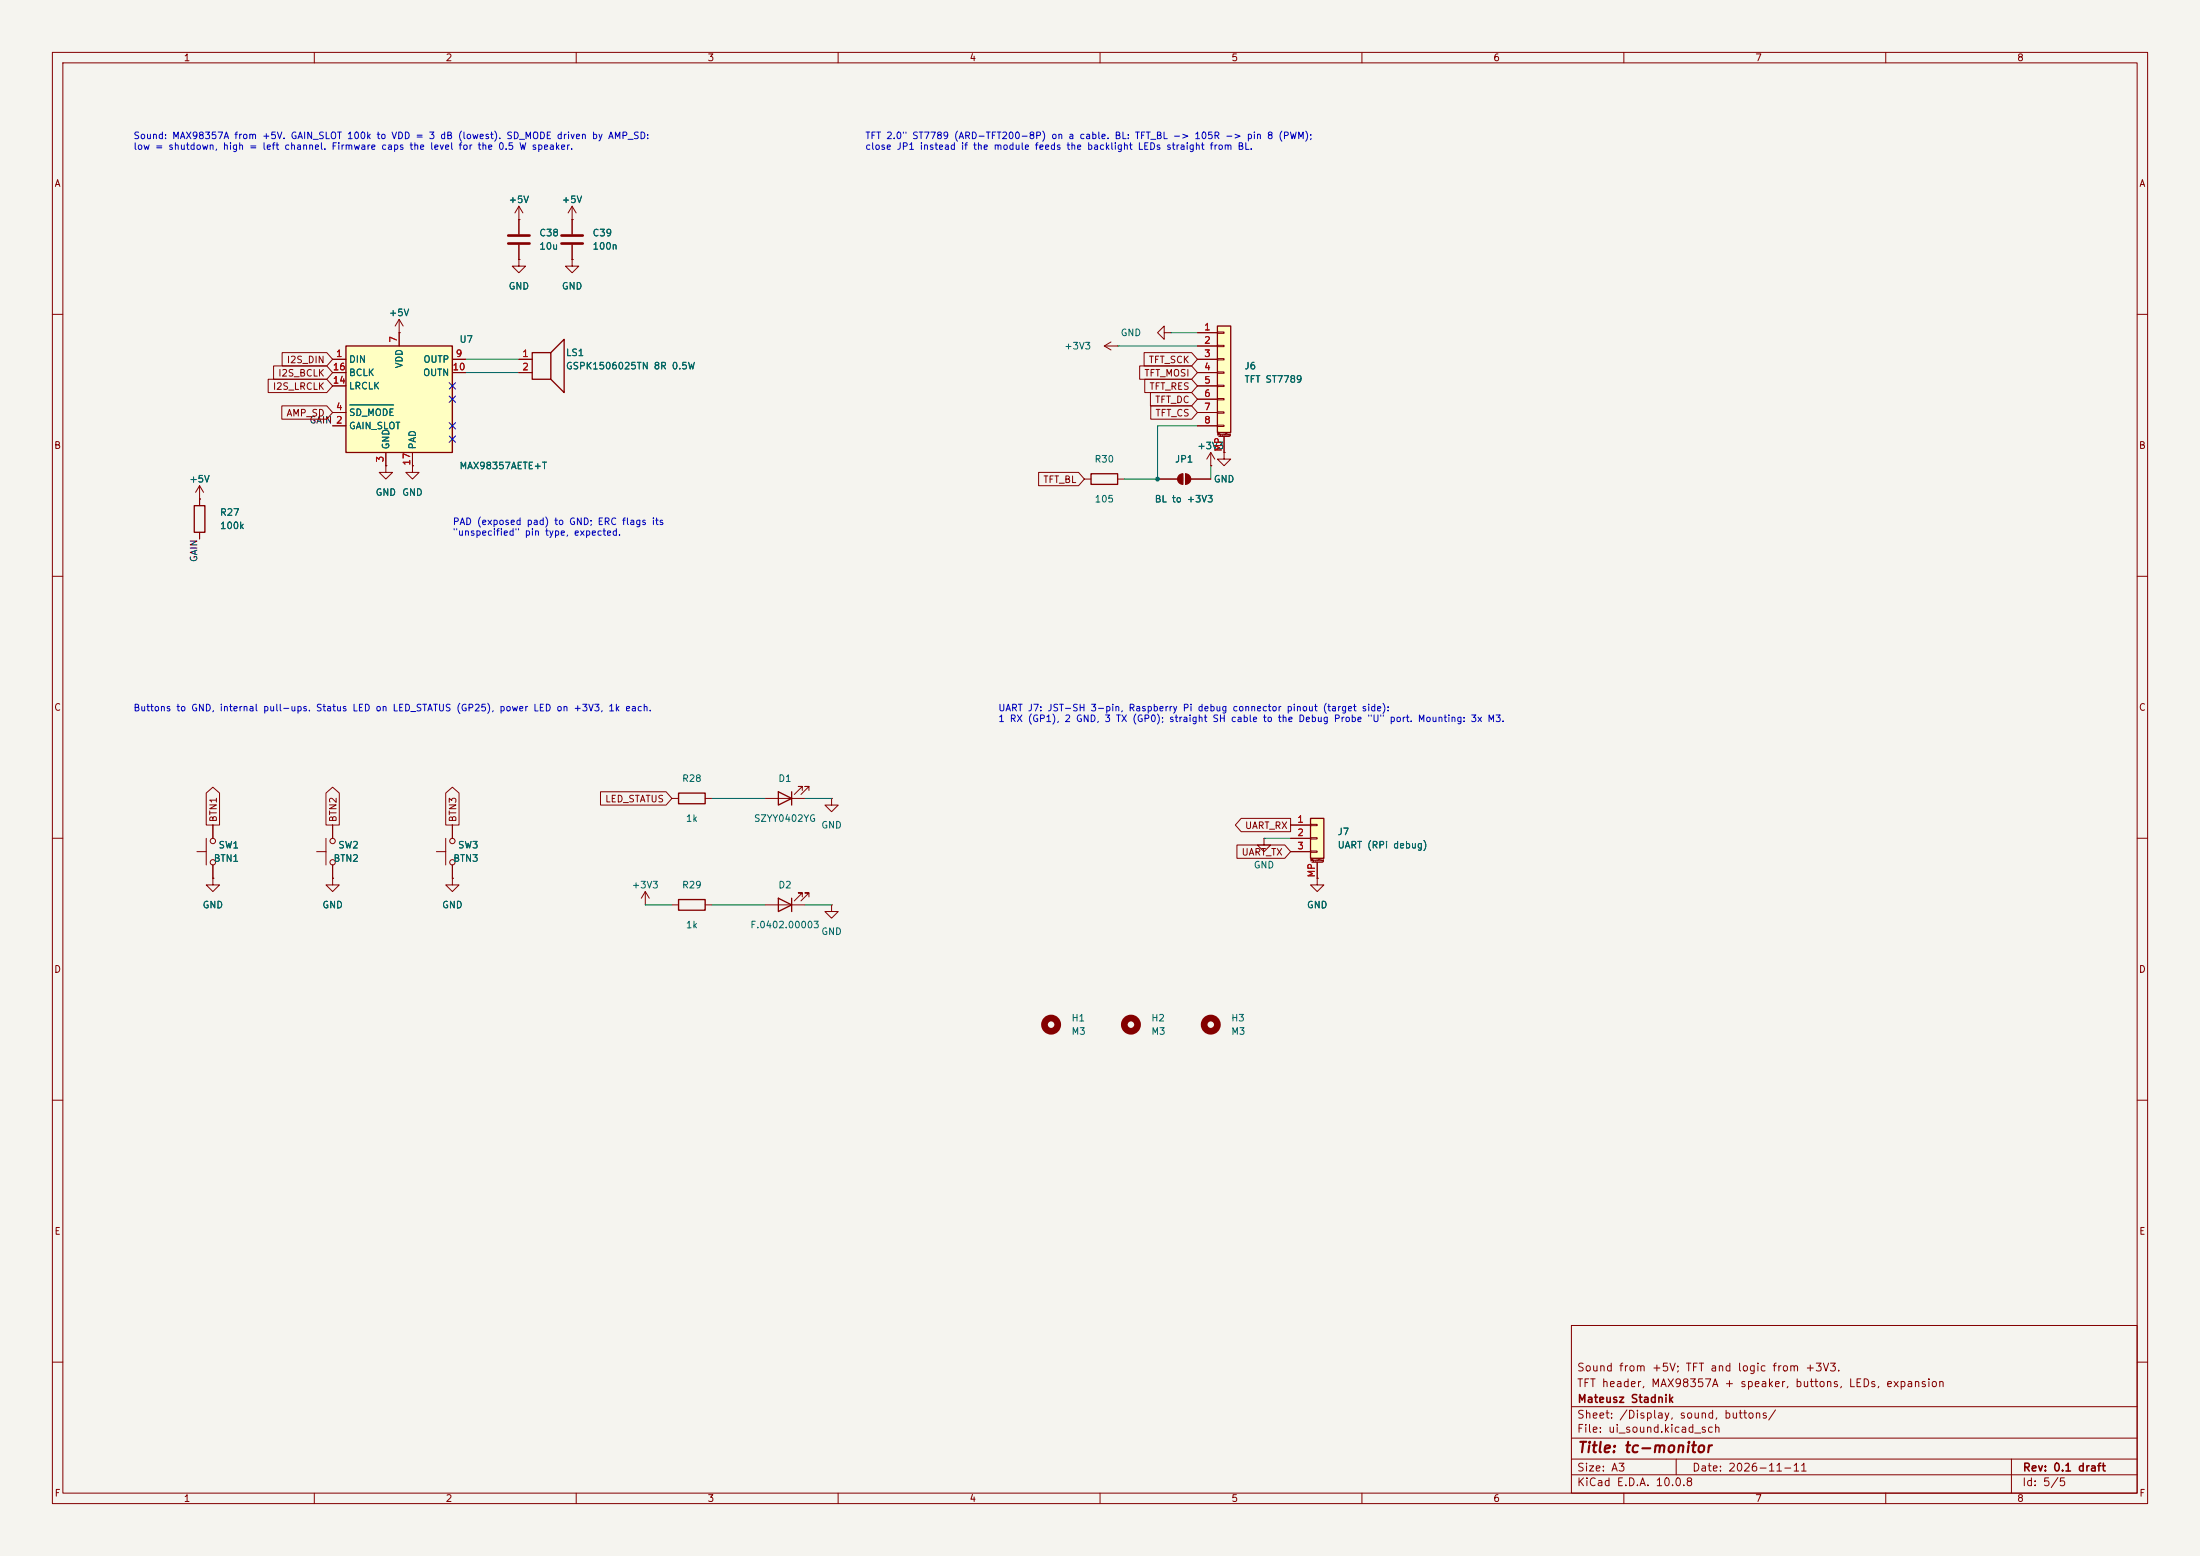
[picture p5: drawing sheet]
<svg xmlns="http://www.w3.org/2000/svg" width="420mm" height="297mm" viewBox="0 0 420 297" stroke-linecap="round" stroke-linejoin="round" font-family="sans-serif">
<path d="M0 0h420v297h-420z" fill="#f5f4ef" stroke="#f5f4ef" stroke-width=".19"/>
<g fill="none" stroke="#840000" stroke-width=".19">
<path d="M10 10h400v277h-400zM12 12h396v273h-396zM60 10v2M110 10v2M160 10v2M210 10v2M260 10v2M310 10v2M360 10v2M10 60h2M76.2 63.5h.1M76.2 61l-.8 1.2"/>
<path d="M76.2 61l.8 1.2M76.2 61v2.5M210.8 66l1.3 .8M210.8 66h2.6M212.1 65.3l-1.3 .7M213.4 66h.1M222.2 63.5v-1.3l-1.2 1.3 1.2 1.3v-1.3h1.3M223.5 63.5h.1M408 60h2M207 91.4h1.3M213.4 91.4h1.2M221 91.4h3.8"/>
<path d="M225.8 90.4v2.1M226.3 90.4v2.1M227.3 91.4h3.8M231.1 88.9h.1M231.1 86.4l-.7 1.2M231.1 86.4l.8 1.2M231.1 86.4v2.5M233.7 86.4v1.2h1.2l-1.2 1.3-1.3-1.3h1.3M233.7 86.4h.1M10 110h2M408 110h2M10 160h2"/>
<path d="M40.6 157.5v2.5M63.5 157.5v2.5M86.4 157.5v2.5M128.3 152.4h1.2M134.6 152.4h1.3M146 152.4h7.7M153.2 150.9v-.8h-.8h.8l-1.6 1.5M154.4 150.9v-.8h-.7h.7l-1.5 1.5M158.7 152.4v1.3h1.3l-1.3 1.2-1.2-1.2h1.2M158.7 152.4h.1M408 160h2M37.6 162.6h1.8"/>
<path d="M39.4 160v5.1M40.6 167.6v1.3h1.3l-1.3 1.3-1.2-1.3h1.2M40.6 167.6h.1M40.6 165.1v2.5M60.5 162.6h1.7M62.2 160v5.1M63.5 167.6v1.3h1.3l-1.3 1.3-1.3-1.3h1.3M63.5 167.6h.1M63.5 165.1v2.5M83.3 162.6h1.8M85.1 160v5.1M86.4 167.6v1.3h1.2l-1.2 1.3-1.3-1.3h1.3"/>
<path d="M86.4 167.6h.1M86.4 165.1v2.5M123.2 172.7h.1M123.2 170.2l-.8 1.3M123.2 170.2l.8 1.3M123.2 170.2v2.5M128.3 172.7h1.2M134.6 172.7h1.3M10 210h2M408 210h2M300 253h108v32h-108zM10 260h2"/>
<path d="M300 278.5h108M300 274.5h108M300 268.5h108M320 278.5v3M384 278.5v6.5M408 260h2M60 285v2M110 285v2M160 285v2M210 285v2M260 285v2M300 281.5h108"/>
<path d="M310 285v2M360 285v2"/>
<circle cx="40.6" cy="164.6" r=".51"/>
<circle cx="40.6" cy="160.5" r=".51"/>
<circle cx="63.5" cy="164.6" r=".51"/>
<circle cx="63.5" cy="160.5" r=".51"/>
<circle cx="86.4" cy="164.6" r=".51"/>
<circle cx="86.4" cy="160.5" r=".51"/>
</g>
<path d="M208.3 90.4h5.1v2.1h-5.1zM129.5 151.4h5.1v2h-5.1zM148.6 151.1l2.5 1.3-2.5 1.3zM151.1 151.1v2.6M129.5 171.7h5.1v2h-5.1z" fill="none" stroke="#840000" stroke-width=".25"/>
<g fill="#840000" stroke="#840000" stroke-width=".19">
<path d="M225.1 90.7l.7-.3v2.1a1.02 1.02 0 0 1-.9-.7 1.02 1.02 0 0 1 .2-1.1z"/>
<path d="M226.3 90.4a1.02 1.02 0 0 1 1 1 1.02 1.02 0 0 1-1 1.1z"/>
</g>
<path d="M232.4 62.2h2.5v20.4h-2.5z" fill="#ffffc2"/>
<path d="M232.4 62.2h2.5v20.4h-2.5z" fill="none" stroke="#840000" stroke-width=".25"/>
<g fill="none" stroke="#840000" stroke-width=".19">
<path d="M228.6 63.5h3.8M228.6 66h3.8M228.6 68.6h3.8M228.6 71.1h3.8M228.6 73.7h3.8M228.6 76.2h3.8M228.6 78.7h3.8M232.4 63.4h1.3v.2h-1.3zM232.4 65.9h1.3v.3h-1.3zM232.4 68.5h1.3v.2h-1.3zM232.4 71h1.3v.2h-1.3zM232.4 73.5h1.3v.3h-1.3z"/>
<path d="M232.4 76.1h1.3v.2h-1.3zM232.4 78.6h1.3v.3h-1.3zM228.6 81.3h3.8M232.4 81.2h1.3v.2h-1.3zM232.7 83.3h2M233.7 83.3v3.1"/>
</g>
<path d="M250.2 156.2h2.5v7.6h-2.5z" fill="#ffffc2"/>
<path d="M250.2 156.2h2.5v7.6h-2.5z" fill="none" stroke="#840000" stroke-width=".25"/>
<g fill="none" stroke="#840000" stroke-width=".19">
<path d="M109.2 41.9v2.8M109.2 46.7v2.8M246.4 157.5h3.8M250.2 157.4h1.3v.2h-1.3zM250.2 159.9h1.3v.2h-1.3zM241.3 160v1.3h1.3l-1.3 1.3-1.3-1.3h1.3M241.3 160h.1M246.4 160h3.8M246.4 162.6h3.8M250.2 162.4h1.3v.3h-1.3zM250.4 164.6h2.1M251.5 167.6v1.3h1.2l-1.2 1.3-1.3-1.3h1.3"/>
<path d="M251.5 167.6h.1M251.5 164.6v3"/>
</g>
<g fill="none" stroke="#840000" stroke-width="1.3">
<circle cx="200.7" cy="195.6" r="1.27"/>
<circle cx="215.9" cy="195.6" r="1.27"/>
<circle cx="231.1" cy="195.6" r="1.27"/>
</g>
<path d="M107.2 45h4.1M107.2 46.5h4.1" fill="none" stroke="#840000" stroke-width=".51"/>
<path d="M66 66h20.4v20.4h-20.4z" fill="#ffffc2"/>
<path d="M66 66h20.4v20.4h-20.4zM101.6 67.3h3.6v5.1h-3.6zM105.2 67.3l2.5-2.5v10.1l-2.5-2.5M37.1 96.5h2v5.1h-2zM148.6 171.5l2.5 1.2-2.5 1.3zM151.1 171.5v2.5" fill="none" stroke="#840000" stroke-width=".25"/>
<g fill="none" stroke="#840000" stroke-width=".19">
<path d="M99.1 39.4l-.8 1.2M99.1 39.4l.7 1.2M99.1 39.4v5.3M109.2 39.4l-.7 1.2M109.2 39.4l.8 1.2M109.2 39.4v5.3M99.1 49.5v1.3h1.2l-1.2 1.3-1.3-1.3h1.3M99.1 49.5h.1M99.1 41.9h.1M99.1 46.7v2.8M109.2 49.5v1.3h1.3l-1.3 1.3-1.3-1.3h1.3M109.2 49.5h.1"/>
<path d="M109.2 41.9h.1M109.2 46.7v2.8M51.2 72.4h11.2l1.1 1.3-1.1 1.2h-11.2zM52.2 69.8h10.2l1.1 1.3-1.1 1.3h-10.2zM53.8 77.5h8.6l1.1 1.2-1.1 1.3h-8.6zM53.9 67.3h8.5l1.1 1.3-1.1 1.3h-8.5zM63.5 68.6h2.5M63.5 78.7h2.5M63.5 71.1h2.5M63.5 73.7h2.5M76.2 63.5h.1M76.2 63.5v2.5"/>
<path d="M86.4 68.6h2.5M86.4 71.1h2.5M99.1 68.6h2.5M99.1 71.1h2.5M217.6 69.8h9.9l1.1 1.3-1.1 1.3h-9.9zM218.4 67.3h9.1l1.1 1.3-1.1 1.3h-9.1zM218.5 72.4h9l1.1 1.3-1.1 1.2h-9zM219.6 74.9h7.9l1.1 1.3-1.1 1.3h-7.9zM219.7 77.5h7.8l1.1 1.2-1.1 1.3h-7.8zM228.6 68.6h3.8M228.6 78.7h3.8M228.6 71.1h3.8"/>
<path d="M228.6 73.7h3.8M228.6 63.5h3.8M228.6 66h3.8M228.6 76.2h3.8M38.1 95.3h.1M38.1 92.7l-.8 1.3M38.1 92.7l.8 1.3M38.1 92.7v3.8M63.5 81.3h2.5M73.7 88.9v1.3h1.2l-1.2 1.2-1.3-1.2h1.3M73.7 88.9h.1M73.7 86.4v2.5"/>
<path d="M78.7 88.9v1.3h1.3l-1.3 1.2-1.2-1.2h1.2M78.7 88.9h.1M78.7 86.4v2.5M198.3 90.2h7.6l1.1 1.2-1.1 1.3h-7.6zM221 91.4h3.8M227.3 91.4h3.8M228.6 81.3h3.8M231.1 88.9h.1M233.7 86.4h.1M233.7 83.3v3.1M38.1 101.6v1.3M39.4 151.4l1.2-1.1 1.3 1.1v6.1h-2.5z"/>
<path d="M40.6 157.5v2.5M62.2 151.4l1.3-1.1 1.3 1.1v6.1h-2.6zM63.5 157.5v2.5M85.1 151.4l1.3-1.1 1.2 1.1v6.1h-2.5zM86.4 157.5v2.5M114.6 151.1h12.6l1.1 1.3-1.1 1.3h-12.6zM236.9 156.2h9.5v2.6h-9.5l-1.1-1.3zM246.4 157.5h3.8M40.6 167.6h.1M40.6 165.1v2.5M63.5 167.6h.1M63.5 165.1v2.5"/>
<path d="M86.4 167.6h.1M86.4 165.1v2.5M146 172.7h7.7M153.2 171.2v-.8h-.8h.8l-1.6 1.6M154.4 171.2v-.8h-.7h.7l-1.5 1.6M158.7 172.7v1.3h1.3l-1.3 1.3-1.2-1.3h1.2M158.7 172.7h.1M236.1 161.3h9.2l1.1 1.3-1.1 1.2h-9.2zM246.4 160h3.8M246.4 162.6h3.8M251.5 167.6h.1M251.5 164.6v3"/>
</g>
<path d="M66.8 77.3h8.4" fill="none" stroke="#006464" stroke-width=".19"/>
<path d="M97 45h4.1M97 46.5h4.1" fill="none" stroke="#840000" stroke-width=".51"/>
<path d="M88.9 68.6h10.2M88.9 71.1h10.2M213.4 66h15.2M223.5 63.5h5.1M228.6 81.3h-7.6v10.1h-6.4M231.1 88.9v2.5M135.9 152.4h10.1M153.7 152.4h5M123.2 172.7h5.1M135.9 172.7h10.1M153.7 172.7h5M241.3 160h5.1" fill="none" stroke="#009600" stroke-width=".19"/>
<path d="M85.8 75.6l1.2 1.2M85.8 73.1l1.2 1.2M87 75.6l-1.2 1.2M87 73.1l-1.2 1.2M85.8 80.7l1.2 1.2M85.8 83.2l1.2 1.2M87 80.7l-1.2 1.2M87 83.2l-1.2 1.2" fill="none" stroke="#000084" stroke-width=".19"/>
<circle cx="221" cy="91.4" r=".46" fill="#009600"/>
<text font-size="2" fill="#840000" x="301" y="277.8">Title: tc-monitor</text>
<g font-size="1.5" fill="#840000">
<text x="300.9" y="262.1">Sound from +5V; TFT and logic from +3V3.</text>
<text x="300.9" y="265.1">TFT header, MAX98357A + speaker, buttons, LEDs, expansion</text>
<text x="301" y="268.1">Mateusz Stadnik</text>
<text x="300.9" y="273.8">File: ui_sound.kicad_sch</text>
<text x="300.9" y="271.1">Sheet: /Display, sound, buttons/</text>
<text x="300.9" y="281.2">Size: A3</text>
<text x="322.9" y="281.2">Date: 2026-11-11</text>
<text x="386" y="281.2">Rev: 0.1 draft</text>
<text x="300.9" y="284">KiCad E.D.A. 10.0.8</text>
<text x="385.9" y="284">Id: 5/5</text>
</g>
<g font-size="1.3" fill="#840000">
<text x="35" y="12">1</text>
<text x="85" y="12">2</text>
<text x="135" y="12">3</text>
<text x="185" y="12">4</text>
<text x="235" y="12">5</text>
<text x="285" y="12">6</text>
<text x="335" y="12">7</text>
<text x="385" y="12">8</text>
<text x="10.3" y="36">A</text>
<text x="408.3" y="36">A</text>
<text x="54.6" y="69.6">I2S_DIN</text>
<text x="219.2" y="69.6">TFT_SCK</text>
<text x="52" y="74.7">I2S_LRCLK</text>
<text x="53" y="72.2">I2S_BCLK</text>
<text x="218.4" y="72.2">TFT_MOSI</text>
<text x="219.3" y="74.7">TFT_RES</text>
<text x="220.4" y="77.3">TFT_DC</text>
<text x="54.6" y="79.8">AMP_SD</text>
<text x="220.5" y="79.8">TFT_CS</text>
<text x="10.2" y="86">B</text>
<text x="408.2" y="86">B</text>
<text x="199.1" y="92.5">TFT_BL</text>
<text x="10.2" y="136">C</text>
<text x="408.2" y="136">C</text>
<text x="115.4" y="153.5">LED_STATUS</text>
<text x="41.7" y="157" transform="rotate(-90 41.7 157)">BTN1</text>
<text x="64.6" y="157" transform="rotate(-90 64.6 157)">BTN2</text>
<text x="87.4" y="157" transform="rotate(-90 87.4 157)">BTN3</text>
<text x="237.6" y="158.5">UART_RX</text>
<text x="236.9" y="163.6">UART_TX</text>
<text x="10.2" y="186">D</text>
<text x="408.2" y="186">D</text>
<text x="10.3" y="236">E</text>
<text x="408.3" y="236">E</text>
<text x="10.3" y="286">F</text>
<text x="35" y="287">1</text>
<text x="85" y="287">2</text>
<text x="135" y="287">3</text>
<text x="185" y="287">4</text>
<text x="235" y="287">5</text>
<text x="285" y="287">6</text>
<text x="335" y="287">7</text>
<text x="385" y="287">8</text>
<text x="408.3" y="286">F</text>
</g>
<g font-size="1.3" fill="#0000c2">
<text x="25.4" y="26.9">Sound: MAX98357A from +5V. GAIN_SLOT 100k to VDD = 3 dB (lowest). SD_MODE driven by AMP_SD:</text>
<text x="25.4" y="28.9">low = shutdown, high = left channel. Firmware caps the level for the 0.5 W speaker.</text>
<text x="165.1" y="26.9">TFT 2.0&quot; ST7789 (ARD-TFT200-8P) on a cable. BL: TFT_BL -&gt; 105R -&gt; pin 8 (PWM);</text>
<text x="165.1" y="28.9">close JP1 instead if the module feeds the backlight LEDs straight from BL.</text>
<text x="86.3" y="100.5">PAD (exposed pad) to GND; ERC flags its</text>
<text x="86.3" y="102.6">&quot;unspecified&quot; pin type, expected.</text>
<text x="25.4" y="136.1">Buttons to GND, internal pull-ups. Status LED on LED_STATUS (GP25), power LED on +3V3, 1k each.</text>
<text x="190.5" y="136.1">UART J7: JST-SH 3-pin, Raspberry Pi debug connector pinout (target side):</text>
<text x="190.5" y="138.1">1 RX (GP1), 2 GND, 3 TX (GP0); straight SH cable to the Debug Probe &quot;U&quot; port. Mounting: 3x M3.</text>
</g>
<g font-size="1.3" fill="#006464">
<text x="97" y="39.1">+5V</text>
<text x="107.2" y="39.1">+5V</text>
<text x="102.9" y="45.4">C38</text>
<text x="102.9" y="48">10u</text>
<text x="113" y="45.4">C39</text>
<text x="113" y="48">100n</text>
<text x="97" y="55.6">GND</text>
<text x="107.2" y="55.6">GND</text>
<text x="74.1" y="60.7">+5V</text>
<text x="87.6" y="65.7">U7</text>
<text x="213.8" y="64.5">GND</text>
<text x="66.5" y="69.5">DIN</text>
<text x="77.2" y="70.4" transform="rotate(-90 77.2 70.4)">VDD</text>
<text x="80.7" y="69.5">OUTP</text>
<text x="107.9" y="68.3">LS1</text>
<text x="107.9" y="70.8">GSPK1506025TN 8R 0.5W</text>
<text x="203.1" y="67">+3V3</text>
<text x="237.5" y="70.8">J6</text>
<text x="66.5" y="74.6">LRCLK</text>
<text x="66.5" y="72.1">BCLK</text>
<text x="80.7" y="72.1">OUTN</text>
<text x="237.5" y="73.4">TFT ST7789</text>
<text x="66.5" y="82.2">GAIN_SLOT</text>
<text x="66.5" y="79.7">SD_MODE</text>
<text x="74.6" y="85.9" transform="rotate(-90 74.6 85.9)">GND</text>
<text x="79.7" y="85.9" transform="rotate(-90 79.7 85.9)">PAD</text>
<text x="87.6" y="89.9">MAX98357AETE+T</text>
<text x="208.8" y="88.6">R30</text>
<text x="224.2" y="88.6">JP1</text>
<text x="228.5" y="86.1">+3V3</text>
<text x="36" y="92.4">+5V</text>
<text x="71.6" y="94.9">GND</text>
<text x="76.7" y="94.9">GND</text>
<text x="231.6" y="92.4">GND</text>
<text x="41.9" y="98.8">R27</text>
<text x="41.9" y="101.3">100k</text>
<text x="208.9" y="96.2">105</text>
<text x="220.3" y="96.2">BL to +3V3</text>
<text x="130.1" y="149.6">R28</text>
<text x="148.5" y="149.6">D1</text>
<text x="130.8" y="157.2">1k</text>
<text x="143.8" y="157.2">SZYY0402YG</text>
<text x="156.7" y="158.4">GND</text>
<text x="255.3" y="159.7">J7</text>
<text x="40.7" y="164.8">BTN1</text>
<text x="41.6" y="162.3">SW1</text>
<text x="63.6" y="164.8">BTN2</text>
<text x="64.5" y="162.3">SW2</text>
<text x="86.4" y="164.8">BTN3</text>
<text x="87.3" y="162.3">SW3</text>
<text x="239.2" y="166.1">GND</text>
<text x="255.3" y="162.3">UART (RPi debug)</text>
<text x="38.6" y="173.7">GND</text>
<text x="61.4" y="173.7">GND</text>
<text x="84.3" y="173.7">GND</text>
<text x="120.5" y="169.9">+3V3</text>
<text x="130.1" y="169.9">R29</text>
<text x="148.5" y="169.9">D2</text>
<text x="249.4" y="173.7">GND</text>
<text x="130.8" y="177.5">1k</text>
<text x="143.1" y="177.5">F.0402.00003</text>
<text x="156.7" y="178.8">GND</text>
<text x="204.5" y="195.3">H1</text>
<text x="204.5" y="197.8">M3</text>
<text x="219.7" y="195.3">H2</text>
<text x="219.7" y="197.8">M3</text>
<text x="234.9" y="195.3">H3</text>
<text x="234.9" y="197.8">M3</text>
</g>
<g font-size="1.3" fill="#a90000">
<text x="76.1" y="65.5" transform="rotate(-90 76.1 65.5)">7</text>
<text x="229.8" y="63.4">1</text>
<text x="229.8" y="65.9">2</text>
<text x="63.4" y="71">16</text>
<text x="64" y="68.4">1</text>
<text x="86.3" y="71">10</text>
<text x="86.9" y="68.4">9</text>
<text x="99.6" y="68.4">1</text>
<text x="99.6" y="71">2</text>
<text x="229.8" y="68.4">3</text>
<text x="229.8" y="71">4</text>
<text x="63.4" y="73.5">14</text>
<text x="229.8" y="73.5">5</text>
<text x="229.8" y="76.1">6</text>
<text x="64" y="78.6">4</text>
<text x="64" y="81.1">2</text>
<text x="229.8" y="78.6">7</text>
<text x="229.8" y="81.1">8</text>
<text x="73.5" y="88.4" transform="rotate(-90 73.5 88.4)">3</text>
<text x="78.6" y="89" transform="rotate(-90 78.6 89)">17</text>
<text x="233.5" y="86.3" transform="rotate(-90 233.5 86.3)">MP</text>
<text x="247.6" y="157.3">1</text>
<text x="247.6" y="159.9">2</text>
<text x="247.6" y="162.4">3</text>
<text x="251.3" y="167.6" transform="rotate(-90 251.3 167.6)">MP</text>
</g>
<g font-size="1.3" fill="#0f0f0f">
<text x="59" y="81.2">GAIN 2</text>
<text x="38" y="107.4" transform="rotate(-90 38 107.4)">GAIN</text>
</g>
<g font-size=".4" fill="#840000">
<text x="232.4" y="83.2">Mounting</text>
<text x="250.1" y="164.5">Mounting</text>
</g>
</svg>
